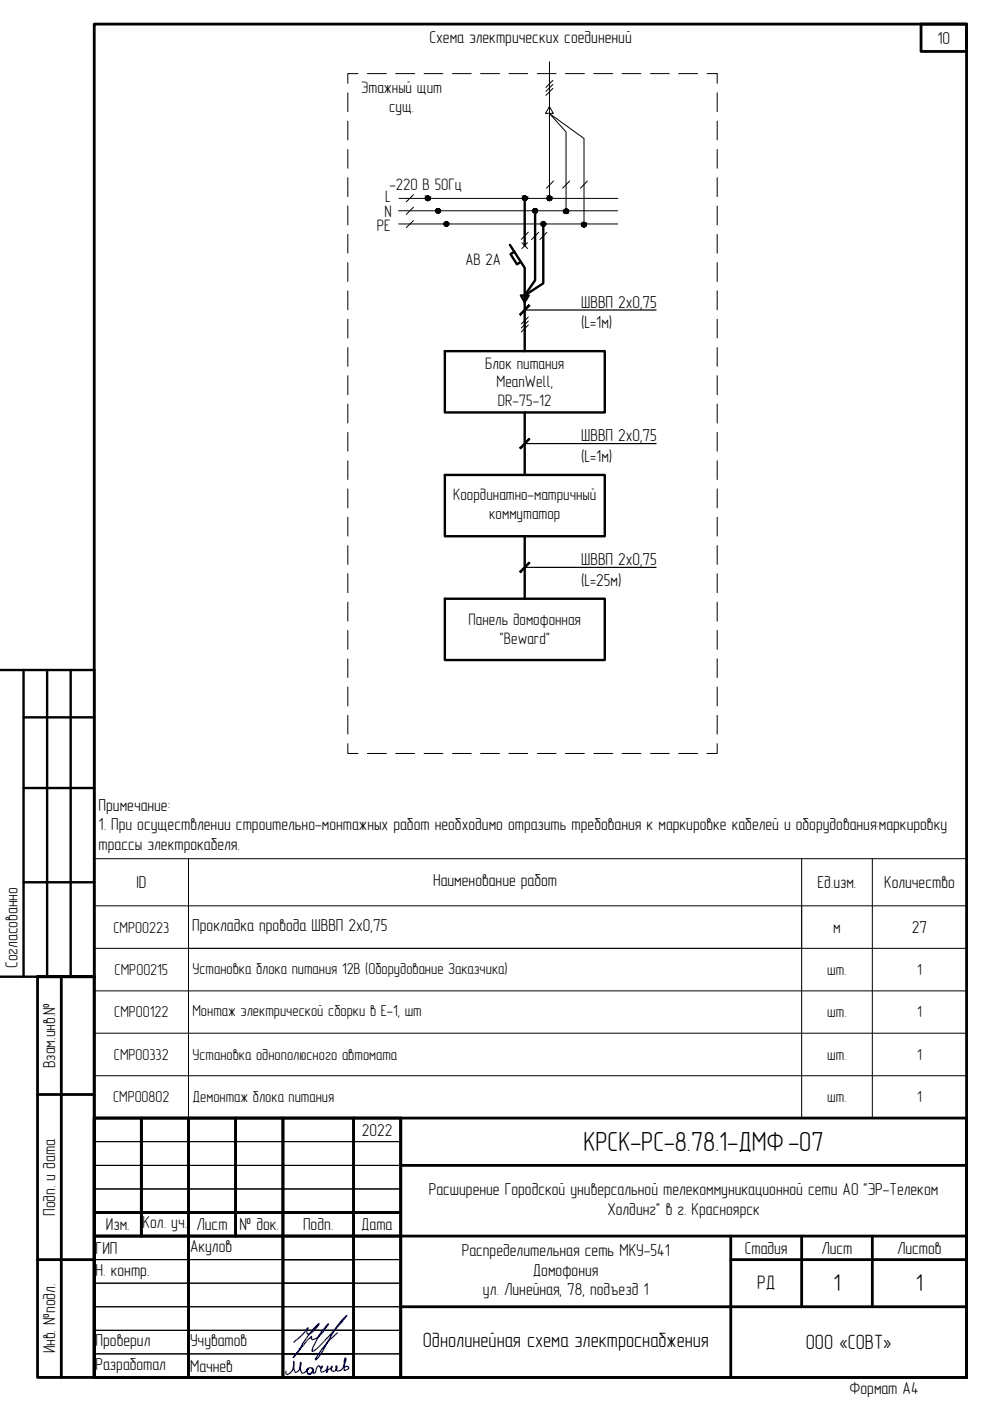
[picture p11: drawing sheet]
<svg xmlns="http://www.w3.org/2000/svg" width="210mm" height="297mm" viewBox="0 0 210 297" stroke-linecap="round" stroke-linejoin="round" font-family="sans-serif">
<g fill="none" stroke="#000" stroke-width=".59">
<path d="M20 5.1h184.9v286.9h-184.9zM8 207.1h12h-12v84.9h12v-84.9M13 207.1v84.9M8 232.1h12M20 237.1h184.9v54.9h-184.9zM30 237.1v25M40 237.1v54.9M50 237.1v25M60 237.1v54.9M75 237.1v54.9M85 237.1v54.9M20 257.1h65"/>
<path d="M85 247.1h119.9M8 267.1h12M20 262.1h184.9M85 277.1h119.9M154.9 267.1h50M154.9 262.1v29.9M170 262.1v15M185 262.1v15"/>
</g>
<path d="M20 237.1h65v54.9h-65zM30 237.1v25M40 237.1v54.9M50 237.1v25M60 237.1v54.9M75 237.1v54.9M20 257.1h65M20 262.1h65" fill="none" stroke="#000" stroke-width=".59"/>
<path d="M20 242h65M20 247.1h65M20 252.1h65M20 267.1h65M20 272.1h65M20 277.1h65M20 282.1h65M20 287h65" fill="none" stroke="#000" stroke-width=".21"/>
<!-- layer: 0 -->
<path d="M111.3 65.7h27.8M111.3 94.1h27.8M111.3 120.3h27.8M170 192.1v9h-130M60 262.1h15v5h-15zM60 267.1h15v5h-15zM60 287h15v5h-15zM60 282.1h15v4.9h-15z" fill="none" stroke="#000" stroke-width=".25"/>
<path d="M71.5 282.6a19.2 19.2 0 0 0-4.5 5.3v.4a5.6 5.6 0 0 0 1.7-2.3 20.9 20.9 0 0 1 4.5-6.8l.3-.2a64.7 64.7 0 0 1-7 7.5h-.3a12.4 12.4 0 0 1 3.4-5.8 7.5 7.5 0 0 1-3.1 3.3h-.2l-.3-.2v-.4l-.7 .6-3.2 3.9 1.1-1.4a17.5 17.5 0 0 1 4.4-5.9 4.4 4.4 0 0 1-2.2 2.3l-.3-.3 .2-1.1a13 13 0 0 1-3 3.1M73.2 289.8l.2-.1a.39 .39 0 0 1 .6 .4l-.6 .4-.3 .1-.2-.2 .1-1.9 .3-.6a3.2 3.2 0 0 1-1.2 2.7l-.4 .1a.71 .71 0 0 1-.4-1.1 .69 .69 0 0 1-.1 .9 .69 .69 0 0 1-.9 0l-.1-.4 .2-.4v.3l-.8 .4-.3 .6 .2-1.4a1.28 1.28 0 0 1-1.3 1.3l-.2-.3 .2-.8 .2-.1-.1 .2-.3 .2-.3-.5a.66 .66 0 0 0-.6 .7l-.2 .6-.4 .3a1 1 0 0 1-.2-1.1 .81 .81 0 0 1-.1 .9 .81 .81 0 0 1-1 .2 .73 .73 0 0 1 0-.9 .73 .73 0 0 1 1-.2 .75 .75 0 0 1 0 .9 .75 .75 0 0 1-.9 .2l-.2-.6 .3-.5-.5 .6-.7 .5a.76 .76 0 0 1-.5-.8l-.1-1.1 .2-.5a1.92 1.92 0 0 1-1.1 2.2 3.7 3.7 0 0 1-.4-2.3 2.55 2.55 0 0 1-1.4 2.7l-.3-.2v-.5" fill="none" stroke="#00f" stroke-width=".3"/>
<path d="M20 242h65M20 247.1h65M20 252.1h65M20 267.1h65M20 272.1h65M20 277.1h65M20 282.1h65M20 287h65" fill="none" stroke="#000" stroke-width=".21"/>
<path d="M0 142.1h20v65h-20M5 142.1v65M5 152.1h15M10 142.1v65M15 142.1v65M5 167.1h15M5 187.1h15" fill="none" stroke="#000" stroke-width=".51"/>
<!-- layer: 0 -->
<path d="M195.3 5.1h9.6v5.8h-9.6z" fill="none" stroke="#000" stroke-width=".59"/>
<!-- layer: _ -->
<g fill="none" stroke="#000" stroke-width=".21">
<path d="M73.7 19.7v4M75.9 15.6h-2.2v2.1M77.9 15.6h4M83.9 15.6h4M89.9 15.6h4M95.9 15.6h4M101.9 15.6h4M107.9 15.6h4M113.9 15.6h4M116.5 13.1v29M117.2 17l-1.5 1.5M117.2 17.9l-1.5 1.5"/>
<path d="M117.2 18.7l-1.5 1.5M119.9 15.6h4M125.9 15.6h4M131.9 15.6h4M137.9 15.6h4M143.9 15.6h4M149.9 15.6h2.2v2.1M152.1 19.7v4M73.7 25.7v4M73.7 31.7v4M73.7 37.7v4M116.5 22.6l.8 1.4h-1.6z"/>
<path d="M117.3 38.4l-1.4 1.5M120.8 38.4l-1.5 1.5M124.5 38.4l-1.4 1.5M152.1 25.7v4M152.1 31.7v4M152.1 37.7v4M73.7 43.7v4M73.7 49.7v4M73.7 55.7v4M84.5 44.7h46.4M84.5 47.5h46.5M84.6 42.1h46.4"/>
<path d="M87.7 46.8l-1.6 1.4M87.7 43.9l-1.6 1.6M87.7 41.3l-1.6 1.5M110.7 51.5l1.1 1.2M111.8 51.5l-1.1 1.2M112 49.2l-1.5 1.5M114.2 49.3l-1.5 1.5M116 49.3l-1.5 1.5M120 44.8v-16.8l-3.5-3.9 7.3 5.3v18.3M152.1 43.7v4M152.1 49.7v4M152.1 55.7v4"/>
<path d="M73.7 61.7v4M73.7 67.7v4M73.7 73.7v4M73.7 79.7v4M112 67.2l-1.5 1.5M112 68.1l-1.5 1.4M112 68.9l-1.5 1.5M152.1 61.7v4M152.1 67.7v4M152.1 73.7v4M152.1 79.7v4M73.7 85.7v4"/>
<path d="M73.7 91.7v4M73.7 97.7v4M152.1 85.7v4M152.1 91.7v4M152.1 97.7v4M73.7 103.7v4M73.7 109.7v4M73.7 115.7v4M152.1 103.7v4M152.1 109.7v4M152.1 115.7v4M73.7 121.7v4"/>
<path d="M73.7 127.7v4M73.7 133.7v4M73.7 139.7v4M152.1 121.7v4M152.1 127.7v4M152.1 133.7v4M152.1 139.7v4M73.7 157.7v2.1h2.2M73.7 145.7v4M73.7 151.7v3.9M77.9 159.8h4M83.9 159.8h4"/>
<path d="M89.9 159.8h4M95.9 159.8h4M101.9 159.8h4M107.9 159.8h4M113.9 159.8h4M119.9 159.8h4M125.9 159.8h4M131.9 159.8h4M137.9 159.8h4M143.9 159.8h4M152.1 157.7v2.1h-2.2M152.1 145.7v4"/>
<path d="M152.1 151.7v3.9"/>
<circle cx="90.7" cy="42" r=".49"/>
<circle cx="92.9" cy="44.7" r=".49"/>
<circle cx="94.7" cy="47.5" r=".49"/>
<circle cx="111.3" cy="42" r=".49"/>
<circle cx="113.5" cy="44.7" r=".49"/>
<circle cx="115.2" cy="47.5" r=".49"/>
<circle cx="116.5" cy="42" r=".49"/>
<circle cx="120" cy="44.8" r=".49"/>
<circle cx="123.8" cy="47.6" r=".49"/>
</g>
<g fill="#000" stroke="#000" stroke-width=".21">
<path d="M90.3 42.4h.8zM90.6 42.5h.2zM90.6 41.6h.2zM92.6 45.1h.6zM92.8 44.2h.1zM94.5 47.9h.2zM94.6 47h.1zM111.2 42.5h.2zM111.2 42.5h.1zM113.3 45.2h.3zM113.3 44.2h.3zM113.4 44.2h.1z"/>
<path d="M115.1 47.9h.2zM115.1 47h.2zM116.1 41.8h.8zM116.4 42.5h.2zM116.4 41.6h.1zM119.6 45h.8zM119.9 45.2h.2zM120 44.3h.1zM123.7 48.1h.2zM123.7 47.1h.2z"/>
<path d="M90.6 42.5h.2zM90.6 42.5h.2z"/>
<path d="M90.6 41.6h.2zM90.6 41.6h.2z"/>
<path d="M90.6 41.6h.2zM90.6 41.6h.2z"/>
<path d="M90.6 41.6h.3zM90.5 41.6h.4z"/>
<path d="M90.6 42.5h.2zM90.6 42.5h.2z"/>
<path d="M90.5 41.6h.4zM90.5 41.6h.4z"/>
<path d="M90.5 42.5h.4zM90.5 42.5h.3z"/>
<path d="M90.5 41.6h.5zM90.4 41.6h.6z"/>
<path d="M90.5 42.4h.4zM90.5 42.4l.4 .1z"/>
<path d="M90.4 41.6l.6 .1zM90.4 41.7h.6z"/>
<path d="M90.4 42.4h.6zM90.4 42.4h.5z"/>
<path d="M90.4 41.7h.7zM90.4 41.7h.7z"/>
<path d="M90.4 42.4h.6zM90.4 42.4h.6z"/>
<path d="M90.3 41.7l.8 .1zM90.3 41.8h.8z"/>
<path d="M90.3 42.4h.8zM90.3 42.4h.7z"/>
<path d="M90.3 41.8h.8zM90.3 41.8h.8z"/>
<path d="M90.3 41.8h.8zM90.3 41.8h.8z"/>
<path d="M90.3 41.8l.8 .1zM90.3 41.8l.8 .1z"/>
<path d="M90.3 42.3h.8zM90.3 42.3h.8z"/>
<path d="M90.3 42.3h.8zM90.3 42.3l.8 .1zM90.3 42.4h.8z"/>
<path d="M90.3 41.9h.8zM90.2 41.9h.9z"/>
<path d="M90.2 41.9h1zM90.2 41.9h1z"/>
<path d="M90.2 42.2h.9zM90.2 42.2h.9z"/>
<path d="M90.3 42.2h.8zM90.3 42.2l.8 .1z"/>
<path d="M90.2 41.9l1 .1zM90.2 41.9l1 .1z"/>
<path d="M90.2 42l1 .1zM90.2 42l1 .1z"/>
<path d="M90.2 42.1h1zM90.2 42.1h1z"/>
<path d="M90.2 42.1h1zM90.2 42.1h1z"/>
<path d="M90.2 42.1h1zM90.2 42.1l.9 .1z"/>
<path d="M92.8 44.2h.2zM92.8 44.2h.2z"/>
<path d="M92.8 44.2h.2zM92.7 44.2h.3z"/>
<path d="M92.8 45.2h.2zM92.8 45.2h.1zM92.8 45.2h.1z"/>
<path d="M92.7 44.2l.4 .1zM92.7 44.2l.4 .1z"/>
<path d="M92.7 45.2h.3zM92.7 45.2h.3z"/>
<path d="M92.7 44.3h.4zM92.6 44.3h.5z"/>
<path d="M92.7 45.1h.4zM92.7 45.1l.3 .1z"/>
<path d="M92.6 44.3h.6zM92.6 44.3h.6z"/>
<path d="M92.6 45.1h.5zM92.6 45.1h.5z"/>
<path d="M92.6 44.3l.6 .1zM92.6 44.3l.6 .1z"/>
<path d="M92.6 44.4h.6zM92.5 44.4h.7z"/>
<path d="M92.6 45.1h.6zM92.6 45.1h.5z"/>
<path d="M92.5 44.4h.8zM92.5 44.4h.8z"/>
<path d="M92.5 45h.7zM92.5 45l.7 .1zM92.6 45.1h.6z"/>
<path d="M92.5 44.4h.8zM92.5 44.4h.8z"/>
<path d="M92.5 45h.8zM92.5 45h.7z"/>
<path d="M92.5 44.4l.8 .1zM92.5 44.4l.8 .1z"/>
<path d="M92.5 44.5h.8zM92.5 44.5h.8z"/>
<path d="M92.5 44.9h.8zM92.5 44.9h.8z"/>
<path d="M92.5 44.9h.8zM92.5 44.9l.8 .1z"/>
<path d="M92.5 44.5l.8 .1zM92.5 44.5l.8 .1z"/>
<path d="M92.4 44.6h.9zM92.4 44.6h.9z"/>
<path d="M92.4 44.6h.9zM92.4 44.6h.9z"/>
<path d="M92.4 44.6l.9 .1zM92.4 44.6l.9 .1z"/>
<path d="M92.4 44.7h.9zM92.4 44.7h.9z"/>
<path d="M92.4 44.7l.9 .1zM92.4 44.7l.9 .1z"/>
<path d="M92.4 44.8h.9zM92.4 44.8h.9z"/>
<path d="M92.4 44.8l.9 .1zM92.4 44.8l.9 .1z"/>
<path d="M92.5 44.9h.8zM92.5 44.9h.8z"/>
<path d="M94.5 47.9h.2zM94.6 47.9h.1z"/>
<path d="M94.6 47h.1zM94.5 47h.2z"/>
<path d="M94.5 47l.3 .1zM94.5 47l.3 .1z"/>
<path d="M94.5 47.1h.3zM94.4 47.1h.4z"/>
<path d="M94.5 47.9h.3zM94.5 47.9h.2z"/>
<path d="M94.4 47.1h.5zM94.4 47.1h.5z"/>
<path d="M94.4 47.9h.4zM94.4 47.9h.4z"/>
<path d="M94.4 47.1h.5zM94.4 47.1h.5z"/>
<path d="M94.4 47.9h.5zM94.4 47.9h.4z"/>
<path d="M94.4 47.1h.6zM94.4 47.1h.6z"/>
<path d="M94.4 47.9h.5zM94.4 47.9h.5z"/>
<path d="M94.3 47.9h.7zM94.3 47.9h.6z"/>
<path d="M94.3 47.1h.7zM94.3 47.1h.7z"/>
<path d="M94.3 47.1l.7 .1zM94.3 47.1l.7 .1z"/>
<path d="M94.3 47.8h.7zM94.3 47.8l.7 .1z"/>
<path d="M94.3 47.2h.7zM94.3 47.2h.7z"/>
<path d="M94.2 47.2l.9 .1zM94.2 47.2l.9 .1z"/>
<path d="M94.2 47.7l.8 .1zM94.2 47.7l.8 .1z"/>
<path d="M94.3 47.8h.7zM94.3 47.8h.7z"/>
<path d="M94.2 47.3h.9zM94.2 47.3h.9z"/>
<path d="M94.2 47.3l.9 .1zM94.2 47.3l.9 .1z"/>
<path d="M94.2 47.4h.9zM94.2 47.4h.9z"/>
<path d="M94.2 47.6l.9 .1zM94.2 47.6l.9 .1z"/>
<path d="M94.2 47.7h.9zM94.2 47.7h.9z"/>
<path d="M94.2 47.7h.9zM94.2 47.7h.8z"/>
<path d="M94.2 47.4h.9zM94.2 47.4h.9z"/>
<path d="M94.1 47.4l1 .1zM94.1 47.4l1 .1z"/>
<path d="M94.1 47.5h1zM94.1 47.5h1z"/>
<path d="M94.1 47.5l1 .1zM94.1 47.5l1 .1z"/>
<path d="M94.2 47.6h.9zM94.2 47.6h.9z"/>
<path d="M111.2 41.6h.2zM111.2 41.6h.2z"/>
<path d="M111.2 41.6h.2zM111.1 41.6h.3z"/>
<path d="M111.1 41.6h.4zM111.1 41.6h.4z"/>
<path d="M111.1 42.5h.3zM111.1 42.5h.3z"/>
<path d="M111.1 41.6h.4zM111.1 41.6h.4z"/>
<path d="M111.1 42.5h.4zM111.1 42.5h.3z"/>
<path d="M111 41.6h.5zM111 41.6h.5z"/>
<path d="M111 42.4h.5zM111 42.4l.5 .1z"/>
<path d="M111 41.6l.6 .1zM111 41.6l.6 .1z"/>
<path d="M111 42.4h.5zM111 42.4h.5z"/>
<path d="M111 41.7h.6zM110.9 41.7h.7z"/>
<path d="M110.9 41.7l.7 .1zM110.9 41.7l.7 .1z"/>
<path d="M110.9 42.4h.7zM110.9 42.4h.7z"/>
<path d="M111 42.4h.6zM111 42.4h.5z"/>
<path d="M110.9 42.4h.7zM110.9 42.4h.7z"/>
<path d="M110.9 41.8h.8zM110.9 41.8h.8z"/>
<path d="M110.9 41.8h.8zM110.9 41.8h.8z"/>
<path d="M110.8 41.8l.9 .1zM110.8 41.8l.9 .1z"/>
<path d="M110.8 42.3h.9zM110.8 42.3h.9z"/>
<path d="M110.9 42.3h.8zM110.9 42.3l.7 .1z"/>
<path d="M110.8 41.9h.9zM110.8 41.9h.9z"/>
<path d="M110.8 41.9h.9zM110.8 41.9h.9z"/>
<path d="M110.8 41.9l.9 .1zM110.8 41.9l.9 .1z"/>
<path d="M110.8 42l1 .1zM110.8 42l1 .1z"/>
<path d="M110.8 42.1h.9zM110.8 42.1h.9z"/>
<path d="M110.8 42.1l.9 .1zM110.8 42.1l.9 .1z"/>
<path d="M110.8 42.2h.9zM110.8 42.2h.9z"/>
<path d="M110.8 42.2h.9zM110.8 42.2l.9 .1z"/>
<path d="M110.8 42.1h1zM110.8 42.1h.9z"/>
<path d="M113.3 45.2h.2zM113.4 45.2h.1z"/>
<path d="M113.4 44.2h.2zM113.3 44.2h.3zM113.3 44.2h.3z"/>
<path d="M113.3 44.2l.4 .1zM113.2 44.3h.5z"/>
<path d="M113.2 44.3h.5zM113.2 44.3h.5z"/>
<path d="M113.2 45.1h.5zM113.2 45.1l.4 .1zM113.3 45.2h.3z"/>
<path d="M113.2 44.3h.5zM113.2 44.3h.5z"/>
<path d="M113.2 45.1h.5zM113.2 45.1h.5z"/>
<path d="M113.2 44.3l.5 .1zM113.2 44.3l.5 .1z"/>
<path d="M113.2 44.4h.6zM113.1 44.4h.7z"/>
<path d="M113.2 45.1h.5zM113.2 45.1h.5z"/>
<path d="M113.1 44.4h.7zM113.1 44.4h.7z"/>
<path d="M113.1 45h.7zM113.1 45l.6 .1zM113.2 45.1h.5zM113.2 45.1h.5z"/>
<path d="M113.1 44.4h.7zM113.1 44.4h.7z"/>
<path d="M113 44.4l.9 .1zM113 44.4l.9 .1z"/>
<path d="M113 44.9l.8 .1zM113 44.9l.8 .1z"/>
<path d="M113.1 45h.7zM113.1 45h.7z"/>
<path d="M113 44.5h.9zM113 44.5h.9z"/>
<path d="M113 44.5l.9 .1zM113 44.5l.9 .1z"/>
<path d="M113 44.9h.9zM113 44.9h.9z"/>
<path d="M113 44.9h.9zM113 44.9h.8z"/>
<path d="M113 44.6h.9zM113 44.6h.9z"/>
<path d="M113 44.6h.9zM113 44.6h.9z"/>
<path d="M113 44.6l.9 .1zM113 44.6l.9 .1z"/>
<path d="M113 44.7h.9zM113 44.7h.9z"/>
<path d="M113 44.7l.9 .1zM113 44.7l.9 .1z"/>
<path d="M113 44.8h.9zM113 44.8h.9z"/>
<path d="M113 44.8h.9zM113 44.8l.9 .1z"/>
<path d="M115.1 47.9h.2zM115.1 47.9h.2z"/>
<path d="M115.1 47h.2zM115.1 47h.2z"/>
<path d="M115.1 47l.3 .1zM115.1 47l.3 .1z"/>
<path d="M115.1 47.1h.3zM115 47.1h.4z"/>
<path d="M115.1 47.9h.3zM115.1 47.9h.2z"/>
<path d="M115 47.1h.4zM115 47.1h.4z"/>
<path d="M115 47.9h.4zM115 47.9h.4z"/>
<path d="M115 47.1h.5zM115 47.1h.5z"/>
<path d="M115 47.9h.4zM115 47.9h.4z"/>
<path d="M114.9 47.1h.6zM114.9 47.1h.6z"/>
<path d="M114.9 47.9h.6zM114.9 47.9h.5z"/>
<path d="M114.9 47.1h.7zM114.9 47.1h.7z"/>
<path d="M114.9 47.9h.6zM114.9 47.9h.6z"/>
<path d="M114.9 47.1l.7 .1zM114.9 47.1l.7 .1z"/>
<path d="M114.9 47.2h.7zM114.9 47.2h.7z"/>
<path d="M114.9 47.8h.7zM114.9 47.8h.7z"/>
<path d="M114.9 47.8h.7zM114.9 47.8l.6 .1z"/>
<path d="M114.8 47.2l.9 .1zM114.8 47.2l.9 .1z"/>
<path d="M114.8 47.7h.8zM114.8 47.7l.8 .1z"/>
<path d="M114.8 47.3h.9zM114.8 47.3h.9z"/>
<path d="M114.8 47.3l.9 .1zM114.8 47.3l.9 .1z"/>
<path d="M114.8 47.4h.9zM114.7 47.4h1z"/>
<path d="M114.8 47.6l.9 .1zM114.8 47.6l.9 .1z"/>
<path d="M114.8 47.7h.9zM114.8 47.7h.9z"/>
<path d="M114.8 47.7h.9zM114.8 47.7h.8z"/>
<path d="M114.7 47.4h1zM114.7 47.4h1z"/>
<path d="M114.7 47.4l1 .1zM114.7 47.4l1 .1z"/>
<path d="M114.7 47.5h1zM114.7 47.5h1z"/>
<path d="M114.7 47.5l1 .1zM114.7 47.5l1 .1z"/>
<path d="M114.7 47.6h1zM114.7 47.6h1z"/>
<path d="M116.4 42.5h.1zM116.4 42.5h.1z"/>
<path d="M116.4 41.6h.2zM116.4 41.6h.2z"/>
<path d="M116.4 41.6h.2zM116.3 41.6h.3z"/>
<path d="M116.3 41.6h.4zM116.3 41.6h.4z"/>
<path d="M116.3 42.5h.3zM116.3 42.5h.3z"/>
<path d="M116.3 41.6h.4zM116.3 41.6h.4z"/>
<path d="M116.3 42.5h.4zM116.3 42.5h.3z"/>
<path d="M116.2 41.6h.6zM116.2 41.6h.6z"/>
<path d="M116.2 42.4h.5zM116.2 42.4l.5 .1z"/>
<path d="M116.2 41.6l.6 .1zM116.2 41.6l.6 .1z"/>
<path d="M116.2 42.4h.6zM116.2 42.4h.5z"/>
<path d="M116.2 41.7h.6zM116.2 41.7h.6z"/>
<path d="M116.2 42.4h.6zM116.2 42.4h.6z"/>
<path d="M116.2 41.7l.7 .1zM116.2 41.7l.7 .1zM116.1 41.8h.8z"/>
<path d="M116.2 42.4h.6zM116.2 42.4h.6z"/>
<path d="M116.1 41.8h.8zM116.1 41.8h.8z"/>
<path d="M116.1 42.3l.8 .1zM116.1 42.3l.8 .1z"/>
<path d="M116.1 42.4h.8zM116.1 42.4h.7z"/>
<path d="M116.1 41.8l.8 .1zM116.1 41.8l.8 .1z"/>
<path d="M116 41.9h1zM116 41.9h1z"/>
<path d="M116 42.2l.9 .1zM116 42.2l.9 .1z"/>
<path d="M116.1 42.3h.8zM116.1 42.3h.8z"/>
<path d="M116 41.9h1zM116 41.9h1z"/>
<path d="M116 41.9l1 .1zM116 41.9l1 .1z"/>
<path d="M116 42l1 .1zM116 42l1 .1z"/>
<path d="M116 42.1h1zM116 42.1h1z"/>
<path d="M116 42.1h1zM116 42.1h1z"/>
<path d="M116 42.1l1 .1zM116 42.1l1 .1z"/>
<path d="M116 42.2h1zM116 42.2h.9z"/>
<path d="M119.9 45.2l.2 .1zM120 45.3h.1z"/>
<path d="M120 44.3h.1zM119.9 44.3h.2z"/>
<path d="M119.9 44.3l.3 .1zM119.9 44.3l.3 .1z"/>
<path d="M119.9 44.4h.3zM119.8 44.4h.4z"/>
<path d="M119.9 45.2h.3zM119.9 45.2h.2z"/>
<path d="M119.8 44.4h.5zM119.8 44.4h.5z"/>
<path d="M119.8 45.2h.4zM119.8 45.2h.4z"/>
<path d="M119.8 44.4h.5zM119.8 44.4h.5z"/>
<path d="M119.8 45.2h.5zM119.8 45.2h.4z"/>
<path d="M119.8 44.4h.6zM119.8 44.4h.6z"/>
<path d="M119.8 45.2h.5zM119.8 45.2h.5z"/>
<path d="M119.7 44.4l.7 .1zM119.7 44.5h.7zM119.7 44.5h.7zM119.7 44.5h.7z"/>
<path d="M119.7 45.2h.7zM119.7 45.2h.6z"/>
<path d="M119.7 44.5h.7zM119.7 44.5h.7z"/>
<path d="M119.7 45.1h.7zM119.7 45.1h.7z"/>
<path d="M119.7 45.1h.7zM119.7 45.1l.7 .1z"/>
<path d="M119.6 44.5l.8 .1zM119.6 44.6h.8z"/>
<path d="M119.6 44.6h.9zM119.6 44.6h.9z"/>
<path d="M119.6 45h.8zM119.6 45l.8 .1z"/>
<path d="M119.6 44.6h.9zM119.6 44.6h.9z"/>
<path d="M119.6 44.6l.9 .1zM119.6 44.6l.9 .1z"/>
<path d="M119.6 44.9l.9 .1zM119.6 44.9l.9 .1z"/>
<path d="M119.6 45h.9zM119.6 45h.8zM119.6 45h.8z"/>
<path d="M119.5 44.7h1zM119.5 44.7h1z"/>
<path d="M119.5 44.7l1 .1zM119.5 44.7l1 .1z"/>
<path d="M119.5 44.8h1zM119.5 44.8h1z"/>
<path d="M119.5 44.8l1 .1zM119.5 44.8l1 .1z"/>
<path d="M119.5 44.9h1zM119.5 44.9h1z"/>
<path d="M123.7 48.1h.2zM123.7 48.1h.2z"/>
<path d="M123.7 47.1l.2 .1zM123.7 47.1l.2 .1z"/>
<path d="M123.7 47.2h.3zM123.7 47.2h.3z"/>
<path d="M123.7 47.2h.3zM123.6 47.2h.4z"/>
<path d="M123.7 48.1h.3zM123.7 48.1h.2z"/>
<path d="M123.6 47.2h.4zM123.6 47.2h.4z"/>
<path d="M123.6 48.1h.4zM123.6 48.1h.4z"/>
<path d="M123.6 47.2h.5zM123.5 47.2h.6z"/>
<path d="M123.6 48h.4zM123.6 48l.4 .1z"/>
<path d="M123.5 47.2l.6 .1zM123.5 47.3h.6z"/>
<path d="M123.5 48h.6zM123.5 48h.5z"/>
<path d="M123.5 47.3h.7zM123.5 47.3h.7z"/>
<path d="M123.5 48h.6zM123.5 48h.6z"/>
<path d="M123.4 47.3l.8 .1zM123.4 47.3l.8 .1z"/>
<path d="M123.4 47.4h.8zM123.4 47.4h.8z"/>
<path d="M123.4 47.9h.8zM123.4 47.9l.7 .1z"/>
<path d="M123.4 47.4h.8zM123.4 47.4h.8z"/>
<path d="M123.4 47.9h.8zM123.4 47.9h.8zM123.4 47.9h.8zM123.4 47.9h.8z"/>
<path d="M123.4 47.4h.8zM123.4 47.4h.8z"/>
<path d="M123.4 47.4l.8 .1zM123.4 47.4l.8 .1z"/>
<path d="M123.4 47.5h.9zM123.4 47.5h.9z"/>
<path d="M123.4 47.8h.8zM123.4 47.8h.8z"/>
<path d="M123.4 47.8l.8 .1zM123.4 47.8l.8 .1z"/>
<path d="M123.4 47.9h.8zM123.4 47.9h.8z"/>
<path d="M123.3 47.5l1 .1zM123.3 47.5l1 .1z"/>
<path d="M123.3 47.6l1 .1zM123.3 47.6l1 .1z"/>
<path d="M123.3 47.7h1zM123.3 47.7h1z"/>
<path d="M123.3 47.7h1zM123.3 47.7h1z"/>
<path d="M123.3 47.7h1zM123.3 47.7l.9 .1z"/>
</g>
<path d="M108.1 51.9l3.2 4.9v5.8M109.1 53.4l-.9 .5 1.4 2.1 .8-.5M111.3 42.1v10M113.5 44.7v14.7l-2.2 3.2M115.2 47.5v12.6l-3.9 2.5M94.3 74.5h33.9v12.9h-33.9zM110.4 62.6h1.7l-.8 1.4zM111.3 62.6v11.9M111.3 87.4v13.3M94.3 100.7h33.9v13h-33.9zM111.3 113.7v13.2M94.3 126.9h33.9v13h-33.9z" fill="none" stroke="#000" stroke-width=".51"/>
<!-- layer: 0 -->
<g fill="#000" stroke="#000" stroke-width=".21">
<path d="M112.1 64.6l-1.7 2.2 2-2zM112.1 64.6l-1.7 2.2-.2-.2z"/>
<path d="M112.1 92.9l-1.7 2.3 2-2zM110.2 94.9l1.9-2-1.7 2.3z"/>
<path d="M112.1 119.2l-1.7 2.2 2-2zM112.1 119.2l-1.7 2.2-.2-.2z"/>
</g>
<path d="M20 182.1h184.9v55h-184.9zM20 192.1h184.9M40 182.1v55M170 182.1v10M185 182.1v55M20 201.1h20M20 210.1h184.9M20 219.1h184.9M204.9 201.1h-34.9v36M20 228.1h184.9" fill="none" stroke="#000" stroke-width=".21"/>
<text font-size="5.9" x="123.7" y="244">КРСК-РС-8.78.1-ДМФ-07</text>
<g font-size="5.1">
<text x="176.7" y="273.8">1</text>
<text x="194.2" y="273.8">1</text>
</g>
<g font-size="4.4">
<text x="89.7" y="285.7">Однолинейная схема электроснабжения</text>
<text x="170.9" y="286.1">ООО «СОВТ»</text>
</g>
<text font-size="4.1" x="160.5" y="273.4">РД</text>
<g font-size="3.7">
<text x="91.1" y="9.1">Схема электрических соединений</text>
<text x="198.8" y="9.3">10</text>
<text x="123.2" y="65.2">ШВВП 2х0,75</text>
<text x="123.2" y="69.6">(L=1м)</text>
<text x="123.2" y="93.5">ШВВП 2х0,75</text>
<text x="123.2" y="97.9">(L=1м)</text>
<text x="123.2" y="119.8">ШВВП 2х0,75</text>
<text x="123.2" y="124.1">(L=25м)</text>
<text x="20.9" y="171.9">Примечание:</text>
<text x="20.9" y="176.1">1. При осуществлении строительно-монтажных работ необходимо отразить требования к маркировке кабелей и оборудования:маркировку</text>
<text x="20.9" y="180.2">трассы электрокабеля.</text>
<text x="28.9" y="188.3">ID</text>
<text x="91.9" y="187.9">Наименование работ</text>
<text x="173.3" y="188.3">Ед.изм.</text>
<text x="187.5" y="188.3">Количество</text>
<text x="40.8" y="197.5">Прокладка провода ШВВП 2х0,75</text>
<text x="176.7" y="197.8">м</text>
<text x="193.3" y="197.8">27</text>
<text x="3.7" y="205.3" transform="rotate(-90 3.7 205.3)">Согласованно</text>
<text x="11.7" y="226.5" transform="rotate(-90 11.7 226.5)">Взам.инв.№</text>
<text x="76.8" y="240.8">2022</text>
<text x="11.7" y="257.8" transform="rotate(-90 11.7 257.8)">Подп. и дата</text>
<text x="90.9" y="253.4">Расширение Городской универсальной телекоммуникационной сети АО &quot;ЭР-Телеком</text>
<text x="128.8" y="257.5">Холдинг&quot; в г. Красноярск</text>
<text x="22.4" y="260.8">Изм.</text>
<text x="30.2" y="260.5">Кол. уч.</text>
<text x="41.7" y="260.8">Лист</text>
<text x="50.8" y="260.8">№ док.</text>
<text x="64.3" y="260.8">Подп.</text>
<text x="76.6" y="260.7">Дата</text>
<text x="20.3" y="265.8">ГИП</text>
<text x="40.3" y="265.5">Акулов</text>
<text x="97.9" y="266.3">Распределительная сеть МКУ-541</text>
<text x="157.9" y="265.8">Стадия</text>
<text x="174.2" y="265.8">Лист</text>
<text x="190.2" y="265.8">Листов</text>
<text x="20.3" y="270.5">Н. контр.</text>
<text x="102.4" y="274.6">ул. Линейная, 78, подъезд 1</text>
<text x="113" y="270.5">Домофония</text>
<text x="11.7" y="287" transform="rotate(-90 11.7 287)">Инв. №подл.</text>
<text x="20.3" y="285.4">Проверил</text>
<text x="40.3" y="285.4">Учуватов</text>
<text x="20.3" y="290.4">Разработал</text>
<text x="40.3" y="290.8">Мачнев</text>
<text x="180.1" y="295.5">Формат А4</text>
</g>
<g font-size="3.5">
<text x="76.6" y="19.8">Этажный щит</text>
<text x="82.5" y="23.8">сущ.</text>
<text x="82.5" y="40.2">-220 В 50Гц</text>
<text x="81.5" y="46">N</text>
<text x="81.7" y="42.8">L</text>
<text x="79.9" y="49">PE</text>
<text x="98.7" y="56.2">АВ 2А</text>
<text x="102.9" y="78.1">Блок питания</text>
<text x="105.3" y="82.2">MeanWell,</text>
<text x="105.6" y="86.1">DR-75-12</text>
<text x="96.1" y="106">Координатно-матричный</text>
<text x="103.7" y="110.1">коммутатор</text>
<text x="99.4" y="132.6">Панель домофонная</text>
<text x="106" y="136.6">&quot;Beward&quot;</text>
</g>
<g font-size="3.4">
<text x="24" y="197.7">СМР00223</text>
<text x="24.3" y="206.7">СМР00215</text>
<text x="40.8" y="206.5">Установка блока питания 12В (Оборудование Заказчика)</text>
<text x="175.4" y="206.7">шт.</text>
<text x="194.5" y="206.7">1</text>
<text x="24.2" y="215.7">СМР00122</text>
<text x="40.8" y="215.4">Монтаж электрической сборки в Е-1, шт</text>
<text x="175.4" y="215.7">шт.</text>
<text x="194.5" y="215.7">1</text>
<text x="24.1" y="224.7">CMP00332</text>
<text x="40.8" y="224.7">Установка однополюсного автомата</text>
<text x="175.4" y="224.7">шт.</text>
<text x="194.5" y="224.7">1</text>
<text x="24" y="233.7">CMP00802</text>
<text x="40.8" y="233.6">Демонтаж блока питания</text>
<text x="175.4" y="233.7">шт.</text>
<text x="194.5" y="233.7">1</text>
</g>
</svg>
